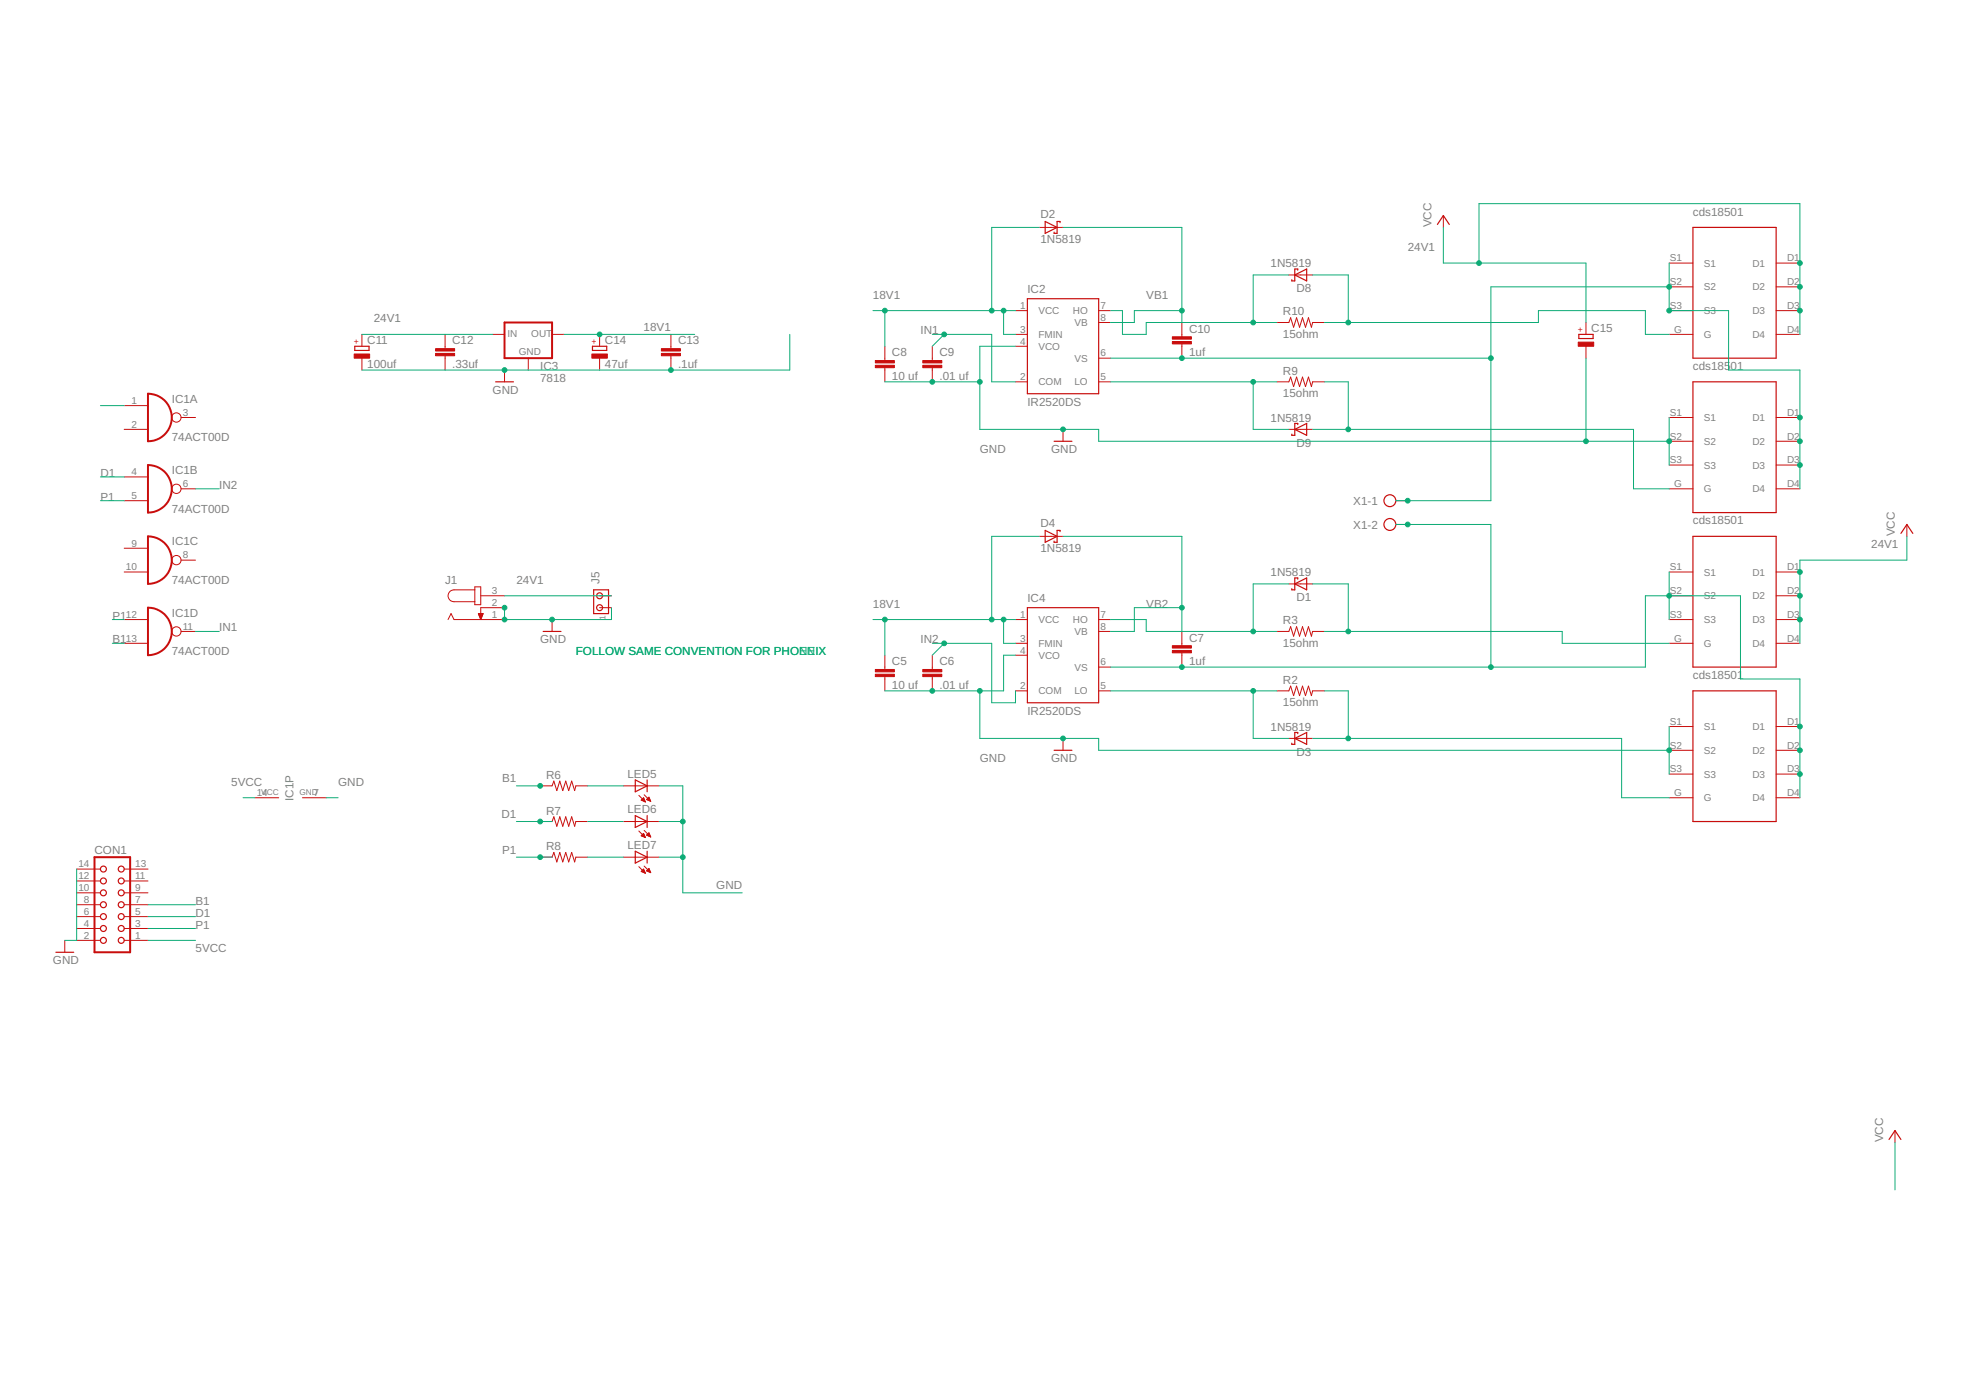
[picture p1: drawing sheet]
<svg xmlns="http://www.w3.org/2000/svg" width="420mm" height="297mm" viewBox="0 0 420 297" stroke-linecap="round" stroke-linejoin="round" font-family="sans-serif">
<path d="M107.8 68.9h10.2v7.6h-10.2zM31.6 84.1a5.1 5.1 0 0 1 5.1 5.1 5.1 5.1 0 0 1-5.1 5.1zM31.6 99.4a5.1 5.1 0 0 1 5.1 5.1 5.1 5.1 0 0 1-5.1 5zM31.6 114.6a5.1 5.1 0 0 1 5.1 5.1 5.1 5.1 0 0 1-5.1 5.1zM31.6 129.9a5.1 5.1 0 0 1 5.1 5 5.1 5.1 0 0 1-5.1 5.1zM20.2 183.2h7.6v20.3h-7.6z" fill="none" stroke="#c90d0c" stroke-width=".42"/>
<g fill="none" stroke="#c90d0c" stroke-width=".25">
<path d="M223.4 47.3l2.5 1.3-2.5 1.3zM226.5 47.6v-.3h-.6v2.6h-.6v-.3M276.7 58.8l2.6-1.3v2.5zM277.3 57.7v-.2h-.6v2.5h-.6v-.2M307.2 48l1.3-1.9 1.2 1.9M361.8 48.6h17.8v27.9h-17.8zM75.8 74h3.1v.9h-3.1zM126.6 74h3.1v.9h-3.1zM219.6 63.8h15.2v20.3h-15.2zM337.4 71.5h3.1v.8h-3.1zM105.9 81.6h3.8M225.3 94.3h3.8"/>
<path d="M276.7 91.8l2.6-1.3v2.5zM277.3 90.7v-.2h-.6v2.5h-.6v-.2M361.8 81.6h17.8v27.9h-17.8zM223.4 113.3l2.5 1.3-2.5 1.3zM226.5 113.6v-.3h-.6v2.6h-.6v-.3M361.8 114.6h17.8v28h-17.8zM406.3 114l1.2-1.9 1.3 1.9M116.1 134.9h3.8M126.9 126h3.1v5.1h-3.1zM219.6 129.9h15.2v20.3h-15.2zM276.7 124.8l2.6-1.3v2.5zM277.3 123.8v-.3h-.6v2.5h-.6v-.2"/>
<path d="M276.7 157.8l2.6-1.3v2.6zM277.3 156.8v-.3h-.6v2.6h-.6v-.3M361.8 147.6h17.8v28h-17.8zM135.8 166.7l2.5 1.2-2.5 1.3zM135.8 174.3l2.5 1.3-2.5 1.2zM138.3 166.7v2.5M138.3 174.3v2.5M225.3 160.3h3.8M135.8 181.9l2.5 1.3-2.5 1.2zM138.3 181.9v2.5M11.9 203.5h3.8M403.7 243.5l1.3-1.9 1.3 1.9"/>
<circle cx="297" cy="107" r="1.27"/>
<circle cx="297" cy="112.1" r="1.27"/>
<circle cx="128.1" cy="127.3" r=".64"/>
<circle cx="128.1" cy="129.9" r=".64"/>
<circle cx="22.1" cy="185.7" r=".64"/>
<circle cx="22.1" cy="198.4" r=".64"/>
<circle cx="22.1" cy="193.3" r=".64"/>
<circle cx="22.1" cy="188.3" r=".64"/>
<circle cx="22.1" cy="195.9" r=".64"/>
<circle cx="22.1" cy="190.8" r=".64"/>
<circle cx="25.9" cy="198.4" r=".64"/>
<circle cx="25.9" cy="188.3" r=".64"/>
<circle cx="25.9" cy="195.9" r=".64"/>
<circle cx="25.9" cy="193.3" r=".64"/>
<circle cx="25.9" cy="185.7" r=".64"/>
<circle cx="25.9" cy="190.8" r=".64"/>
<circle cx="22.1" cy="201" r=".64"/>
<circle cx="25.9" cy="201" r=".64"/>
</g>
<g fill="none" stroke="#c90d0c" stroke-width=".21">
<path d="M222.1 48.6h5.1M275.4 58.8h5.1M308.5 46.1v2.5M356.7 56.2h5.1M379.6 56.2h5.1M77.3 71.5v2.5M77.3 76.5v2.6M95.1 71.5v3M95.1 76v3.1M105.3 71.5h2.5M107.8 79.1v2.5M112.9 76.5v2.6"/>
<path d="M118 71.5h2.5M128.1 71.5v2.5M128.1 76.5v2.6M143.4 71.5v3M143.4 76v3.1M189.1 74v3M189.1 78.6v3M199.2 74v3M199.2 78.6v3M217 71.5h2.6M217 66.4h2.6M217 74h2.6"/>
<path d="M234.8 68.9h2.5M234.8 66.4h2.5M234.8 76.5h2.5M252.6 68.9v3.1M252.6 73.5v3M272.9 68.9h2.5l.4-1 .7 2 .6-2 .6 2 .7-2 .6 2 .6-2 .7 2 .2-1h2.6M338.9 68.9v2.6M338.9 74v2.5M356.7 71.5h5.1M356.7 61.3h5.1M356.7 66.4h5.1M379.6 71.5h5.1"/>
<path d="M379.6 61.3h5.1M379.6 66.4h5.1M26.5 91.8h5.1M26.5 86.7h5.1M38.7 89.2h3.1M217 81.6h2.6M227.2 91.8v2.5M234.8 81.6h2.5M272.9 81.6h2.5l.4-1 .7 2 .6-2 .6 2 .7-2 .6 2 .6-2 .7 2 .2-1h2.6M275.4 91.8h5.1M356.7 89.2h5.1M356.7 94.3h5.1"/>
<path d="M356.7 99.4h5.1M379.6 89.2h5.1M379.6 94.3h5.1M379.6 99.4h5.1M26.5 107h5.1M26.5 101.9h5.1M26.5 117.2h5.1M38.7 104.5h3.1M38.7 119.7h3.1M222.1 114.6h5.1M298.3 107h2.5M298.3 112.1h2.5"/>
<path d="M356.7 104.5h5.1M379.6 104.5h5.1M407.5 112.1v2.5M26.5 132.4h5.1M26.5 122.2h5.1M26.5 137.5h5.1M38.7 134.9h3.1M95.8 132.4l.6-1.3 .6 1.3h10.8M101.5 126h-4.5a1.27 1.27 0 0 0-1.3 1.3 1.27 1.27 0 0 0 1.3 1.3h4.5M101.5 125.4h1.2v3.8h-1.2zM102.2 131.1h1.1l-.6 1.3zM102.2 131.1h1.1"/>
<path d="M102.3 131.3h.9M102.3 131.4h.8M102.4 131.5h.7M102.4 131.6h.7M102.5 131.7h.5M102.5 131.9h.5M102.6 132h.3M102.6 132.1h.2M102.7 132.2h.1M102.7 132.4h.1M102.7 127.3h5.1M107.8 129.9h-5.1v2.5"/>
<path d="M118 132.4v2.5M128.1 127.3h2.6M128.1 129.9h2.6M217 132.4h2.6M217 137.5h2.6M234.8 134.9h2.5M234.8 132.4h2.5M252.6 134.9v3.1M252.6 139.5v3.1M272.9 134.9h2.5l.4-1 .7 2.1 .6-2.1 .6 2.1 .7-2.1 .6 2.1 .6-2.1 .7 2.1 .2-1.1h2.6M275.4 124.8h5.1M356.7 132.4h5.1"/>
<path d="M356.7 127.3h5.1M356.7 122.2h5.1M356.7 137.5h5.1M379.6 132.4h5.1M379.6 127.3h5.1M379.6 122.2h5.1M379.6 137.5h5.1M189.1 140v3.1M189.1 144.6v3M199.2 140v3.1M199.2 144.6v3M217 147.6h2.6"/>
<path d="M217 140h2.6M227.2 157.8v2.5M234.8 147.6h2.5M234.8 142.6h2.5M272.9 147.6h2.5l.4-1 .7 2.1 .6-2.1 .6 2.1 .7-2.1 .6 2.1 .6-2.1 .7 2.1 .2-1.1h2.6M275.4 157.8h5.1M356.7 155.3h5.1M379.6 155.3h5.1M54.5 170.5h5.1M64.6 170.5h5.1M115.4 167.9h2.6l.4-1 .6 2.1 .6-2.1 .7 2.1 .6-2.1 .6 2.1 .7-2.1 .6 2.1 .3-1.1h2.5M115.4 175.6h2.6l.4-1.1 .6 2.1 .6-2.1 .7 2.1 .6-2.1 .6 2.1 .7-2.1 .6 2.1 .3-1h2.5"/>
<path d="M133.2 167.9h7.6M133.2 175.6h7.6M136.5 170l1.4 1.4M136.5 177.6l1.4 1.4M137 171l.5-.5 .4 .9zM137 178.6l.5-.5 .4 .9zM137.1 170.9h.6M137.1 178.5h.6M137.1 178.7h.7M137.2 171.1h.6M137.2 170.8h.5M137.2 178.4h.5"/>
<path d="M137.3 170.7h.3M137.3 178.3h.3M137.4 170.6h.2M137.4 178.8h.4M137.5 178.2h.1M137.5 171.2h.3M137.7 169.8l1.4 1.4M137.7 177.5l1.4 1.4M137.7 178.9h.2M137.8 171.3h.1M138.2 170.9l.5-.6 .4 .9zM138.2 178.5l.5-.5 .4 .9z"/>
<path d="M138.2 170.8h.7M138.2 178.4h.7M138.3 178.5h.6M138.3 170.9h.6M138.3 170.7h.5M138.3 178.3h.5M138.5 170.6h.3M138.5 178.2h.3M138.6 170.5h.1M138.6 178.7h.4M138.6 178.1h.1M138.6 171.1h.4"/>
<path d="M138.9 178.8h.1M138.9 171.2h.1M356.7 160.3h5.1M356.7 165.4h5.1M356.7 170.5h5.1M379.6 160.3h5.1M379.6 165.4h5.1M379.6 170.5h5.1M16.4 198.4h5.1M16.4 195.9h5.1M16.4 193.3h5.1M16.4 190.8h5.1"/>
<path d="M16.4 188.3h5.1M16.4 185.7h5.1M26.5 198.4h5.1M26.5 195.9h5.1M26.5 193.3h5.1M26.5 190.8h5.1M26.5 188.3h5.1M26.5 185.7h5.1M115.4 183.2h2.6l.4-1 .6 2 .6-2 .7 2 .6-2 .6 2 .7-2 .6 2 .3-1h2.5M133.2 183.2h7.6M136.5 185.2l1.4 1.4M137 186.2l.5-.5 .4 .9z"/>
<path d="M137.1 186.3h.7M137.1 186.1h.6M137.2 186h.5M137.4 185.9h.2M137.4 186.4h.4M137.5 185.8h.1M137.7 185.1l1.4 1.4M137.7 186.5h.2M138.2 186.1l.5-.5 .4 .9zM138.3 186.1h.6M138.3 186h.6M138.4 185.9h.4"/>
<path d="M138.5 185.8h.2M138.5 186.3h.5M138.6 185.7h.1M138.8 186.4h.2M13.8 201v2.5M16.4 201h5.1M26.5 201h5.1M405 241.6v2.5"/>
<circle cx="37.7" cy="89.2" r=".99"/>
<circle cx="37.7" cy="119.7" r=".99"/>
<circle cx="37.7" cy="104.5" r=".99"/>
<circle cx="37.7" cy="134.9" r=".99"/>
</g>
<g fill="#c90d0c" stroke="#c90d0c" stroke-width=".21">
<path d="M187.1 78.1h4v.5h-4z"/>
<path d="M187.1 77h4v.6h-4z"/>
<path d="M197.2 78.1h4.1v.5h-4.1z"/>
<path d="M197.2 77h4.1v.6h-4.1z"/>
<path d="M250.5 73h4.1v.5h-4.1z"/>
<path d="M250.5 72h4.1v.5h-4.1z"/>
<path d="M337.3 73.1h3.3v.9h-3.3z"/>
<path d="M187.1 144.1h4v.5h-4z"/>
<path d="M187.1 143.1h4v.5h-4z"/>
<path d="M197.2 144.1h4.1v.5h-4.1z"/>
<path d="M197.2 143.1h4.1v.5h-4.1z"/>
<path d="M250.5 139h4.1v.5h-4.1z"/>
<path d="M250.5 138h4.1v.5h-4.1z"/>
<path d="M75.7 75.6h3.3v.9h-3.3z"/>
<path d="M93.1 75.5h4.1v.5h-4.1z"/>
<path d="M93.1 74.5h4.1v.5h-4.1z"/>
<path d="M141.4 75.5h4v.5h-4z"/>
<path d="M141.4 74.5h4v.5h-4z"/>
<path d="M126.5 75.6h3.3v.9h-3.3z"/>
</g>
<g fill="none" stroke="#0dab76" stroke-width=".21">
<path d="M222.1 48.6h-10.2v17.8M227.2 48.6h25.4v20.3M275.4 58.8h-7.6v10.1M280.5 58.8h7.6v10.1M308.5 48.6v7.6h30.4v12.7M316.1 56.2v-12.7h68.6v28M356.7 56.2v10.2h12.7v12.7h15.3v25.4M77.3 71.5h28M120.5 71.5h28M168.8 71.5v7.6h-91.5M186.6 66.4h30.4M189.1 66.4v7.6"/>
<path d="M199.2 71.5h12.7v10.1h5.1M201.8 71.5l-2.6 2.5M214.5 66.4v5.1h2.5M217 74h-7.6v17.8h25.4v2.5h121.9M237.3 66.4h2.6v5.1h5.1v-2.6h27.9M237.3 76.5h81.3M252.6 66.4h-10.2v2.5h-5.1M283.1 68.9h45.7v-2.5h22.8v5.1h5.1M338.9 76.5v17.8M356.7 61.3h-38.1v45.7h-20.3M21.5 86.7h5M189.1 81.6h20.3"/>
<path d="M237.3 81.6h35.6M267.8 81.6v10.2h7.6M280.5 91.8h68.6v12.7h7.6M283.1 81.6h5v10.2M356.7 89.2v10.2M21.5 107h5M21.5 101.9h5M41.8 104.5h5.1M222.1 114.6h-10.2v17.8M227.2 114.6h25.4v20.3M298.3 112.1h20.3v30.5M407.5 114.6v5.1h-22.8v17.8"/>
<path d="M24 132.4h2.5M24 137.5h2.5M41.8 134.9h5.1M107.8 129.9v2.5h22.9v-2.5M107.8 127.3h22.9M186.6 132.4h30.4M189.1 132.4v7.6M199.2 137.5h12.7v12.7h5.1v-2.6M201.8 137.5l-2.6 2.5M214.5 132.4v5.1h2.5M237.3 132.4h7.7v2.5h27.9M252.6 129.9h-10.2v5h-5.1"/>
<path d="M275.4 124.8h-7.6v10.1M280.5 124.8h7.6v10.1M283.1 134.9h50.8v2.6h22.8M356.7 122.2v10.2M209.4 147.6v10.2h25.4v2.5h121.9M217 140h-2.5v7.6h-25.4M237.3 147.6h35.6M237.3 142.6h114.3v-15.3h20.4v17.8h12.7v25.4M267.8 147.6v10.2h7.6M280.5 157.8h66.1v12.7h10.1M283.1 147.6h5v10.2M356.7 155.3v10.1"/>
<path d="M51.9 170.5h2.6M69.7 170.5h2.6M110.4 167.9h5M110.4 175.6h7.6M125.6 167.9h7.6M125.6 175.6h7.6M140.8 167.9h5.1v22.9h12.7M140.8 175.6h5.1M16.4 185.7v15.3h-2.6M31.6 198.4h10.2M31.6 195.9h10.2M31.6 193.3h10.2"/>
<path d="M110.4 183.2h7.6M125.6 183.2h7.6M140.8 183.2h5.1M31.6 201h10.2M405 244.1v10.2"/>
</g>
<g fill="#0dab76" stroke="#0dab76" stroke-width=".21">
<circle cx="199.2" cy="147.6" r=".51"/>
<circle cx="227.2" cy="157.8" r=".51"/>
<circle cx="356.7" cy="160.3" r=".51"/>
<circle cx="209.4" cy="147.6" r=".51"/>
<circle cx="107.8" cy="79.1" r=".51"/>
<circle cx="143.4" cy="79.1" r=".51"/>
<circle cx="199.2" cy="81.6" r=".51"/>
<circle cx="227.2" cy="91.8" r=".51"/>
<circle cx="356.7" cy="94.3" r=".51"/>
<circle cx="338.9" cy="94.3" r=".51"/>
<circle cx="209.4" cy="81.6" r=".51"/>
<circle cx="145.9" cy="175.6" r=".51"/>
<circle cx="145.9" cy="183.2" r=".51"/>
<circle cx="118" cy="132.4" r=".51"/>
<circle cx="107.8" cy="129.9" r=".51"/>
<circle cx="107.8" cy="132.4" r=".51"/>
<circle cx="115.4" cy="183.2" r=".51"/>
<circle cx="115.4" cy="175.6" r=".51"/>
<circle cx="115.4" cy="167.9" r=".51"/>
<circle cx="201.8" cy="71.5" r=".51"/>
<circle cx="201.8" cy="137.5" r=".51"/>
<circle cx="267.8" cy="81.6" r=".51"/>
<circle cx="267.8" cy="68.9" r=".51"/>
<circle cx="288.1" cy="68.9" r=".51"/>
<circle cx="288.1" cy="91.8" r=".51"/>
<circle cx="267.8" cy="147.6" r=".51"/>
<circle cx="267.8" cy="134.9" r=".51"/>
<circle cx="288.1" cy="134.9" r=".51"/>
<circle cx="288.1" cy="157.8" r=".51"/>
<circle cx="252.6" cy="66.4" r=".51"/>
<circle cx="384.7" cy="66.4" r=".51"/>
<circle cx="384.7" cy="61.3" r=".51"/>
<circle cx="384.7" cy="56.2" r=".51"/>
<circle cx="316.1" cy="56.2" r=".51"/>
<circle cx="384.7" cy="122.2" r=".51"/>
<circle cx="384.7" cy="127.3" r=".51"/>
<circle cx="384.7" cy="132.4" r=".51"/>
<circle cx="128.1" cy="71.5" r=".51"/>
<circle cx="211.9" cy="66.4" r=".51"/>
<circle cx="189.1" cy="66.4" r=".51"/>
<circle cx="214.5" cy="66.4" r=".51"/>
<circle cx="211.9" cy="132.4" r=".51"/>
<circle cx="189.1" cy="132.4" r=".51"/>
<circle cx="214.5" cy="132.4" r=".51"/>
<circle cx="300.8" cy="107" r=".51"/>
<circle cx="252.6" cy="76.5" r=".51"/>
<circle cx="318.6" cy="76.5" r=".51"/>
<circle cx="356.7" cy="61.3" r=".51"/>
<circle cx="356.7" cy="66.4" r=".51"/>
<circle cx="384.7" cy="89.2" r=".51"/>
<circle cx="384.7" cy="94.3" r=".51"/>
<circle cx="384.7" cy="99.4" r=".51"/>
<circle cx="252.6" cy="129.9" r=".51"/>
<circle cx="384.7" cy="155.3" r=".51"/>
<circle cx="384.7" cy="160.3" r=".51"/>
<circle cx="384.7" cy="165.4" r=".51"/>
<circle cx="252.6" cy="142.6" r=".51"/>
<circle cx="300.8" cy="112.1" r=".51"/>
<circle cx="318.6" cy="142.6" r=".51"/>
<circle cx="356.7" cy="127.3" r=".51"/>
</g>
<g font-size="2.5" fill="#808080">
<text x="222.4" y="46.7">D2</text>
<text x="361.8" y="46.1">cds18501</text>
<text x="222.4" y="52">1N5819</text>
<text x="300.8" y="53.7">24V1</text>
<text x="305.9" y="48.6" transform="rotate(-90 305.9 48.6)">VCC</text>
<text x="271.5" y="57.1">1N5819</text>
<text x="186.6" y="63.8">18V1</text>
<text x="219.6" y="62.6">IC2</text>
<text x="245" y="63.8">VB1</text>
<text x="277.1" y="62.4">D8</text>
<text x="79.9" y="68.9">24V1</text>
<text x="137.5" y="70.7">18V1</text>
<text x="196.7" y="71.5">IN1</text>
<text x="254.1" y="71.1">C10</text>
<text x="274.2" y="67.4">R10</text>
<text x="340.1" y="71">C15</text>
<text x="78.5" y="73.5">C11</text>
<text x="96.6" y="73.6">C12</text>
<text x="129.3" y="73.5">C14</text>
<text x="144.9" y="73.6">C13</text>
<text x="190.6" y="76.1">C8</text>
<text x="200.8" y="76.1">C9</text>
<text x="254.1" y="76.1">1uf</text>
<text x="274.2" y="72.2">15ohm</text>
<text x="78.5" y="78.6">100uf</text>
<text x="96.6" y="78.7">.33uf</text>
<text x="115.4" y="81.6">7818</text>
<text x="115.4" y="79.1">IC3</text>
<text x="129.3" y="78.6">47uf</text>
<text x="144.9" y="78.7">.1uf</text>
<text x="190.6" y="81.2">10 uf</text>
<text x="200.8" y="81.2">.01 uf</text>
<text x="274.2" y="80.1">R9</text>
<text x="361.8" y="79.1">cds185</text>
<text x="369.9" y="79.1">01</text>
<text x="36.7" y="86.1">IC1A</text>
<text x="105.3" y="84.1">GND</text>
<text x="219.6" y="86.7">IR2520DS</text>
<text x="274.2" y="84.9">15ohm</text>
<text x="36.7" y="94.3">74ACT00D</text>
<text x="271.5" y="90.1">1N5819</text>
<text x="277.1" y="95.4">D9</text>
<text x="21.5" y="101.9">D1</text>
<text x="36.7" y="101.3">IC1B</text>
<text x="209.4" y="96.8">GND</text>
<text x="224.6" y="96.8">GND</text>
<text x="21.5" y="107">P1</text>
<text x="46.9" y="104.5">IN2</text>
<text x="289.2" y="107.9">X1-1</text>
<text x="36.7" y="109.5">74ACT00D</text>
<text x="222.4" y="112.7">D4</text>
<text x="289.2" y="113">X1-2</text>
<text x="361.8" y="112.1">cds18501</text>
<text x="36.7" y="116.5">IC1C</text>
<text x="222.4" y="118">1N5819</text>
<text x="399.9" y="117.2">24V1</text>
<text x="405" y="114.6" transform="rotate(-90 405 114.6)">VCC</text>
<text x="36.7" y="124.8">74ACT00D</text>
<text x="95.1" y="124.8">J1</text>
<text x="110.4" y="124.8">24V1</text>
<text x="128.1" y="124.8" transform="rotate(-90 128.1 124.8)">J5</text>
<text x="271.5" y="123.1">1N5819</text>
<text x="36.7" y="131.8">IC1D</text>
<text x="186.6" y="129.9">18V1</text>
<text x="219.6" y="128.6">IC4</text>
<text x="245" y="129.9">VB2</text>
<text x="277.1" y="128.5">D1</text>
<text x="24" y="132.4">P1</text>
<text x="24" y="137.5">B1</text>
<text x="46.9" y="134.9">IN1</text>
<text x="115.4" y="137.5">GND</text>
<text x="196.7" y="137.5">IN2</text>
<text x="254.1" y="137.1">C7</text>
<text x="274.2" y="133.4">R3</text>
<text x="36.7" y="140">74ACT00D</text>
<text x="190.6" y="142.2">C5</text>
<text x="200.8" y="142.2">C6</text>
<text x="254.1" y="142.2">1uf</text>
<text x="274.2" y="138.2">15ohm</text>
<text x="190.6" y="147.3">10 uf</text>
<text x="200.8" y="147.3">.01 uf</text>
<text x="274.2" y="146.1">R2</text>
<text x="361.8" y="145.1">cds18501</text>
<text x="219.6" y="152.7">IR2520DS</text>
<text x="274.2" y="150.9">15ohm</text>
<text x="271.5" y="156.1">1N5819</text>
<text x="277.1" y="161.5">D3</text>
<text x="49.4" y="167.9">5VCC</text>
<text x="72.3" y="167.9">GND</text>
<text x="107.3" y="167.2">B1</text>
<text x="116.7" y="166.4">R6</text>
<text x="134.1" y="166.2">LED5</text>
<text x="209.4" y="162.9">GND</text>
<text x="224.6" y="162.9">GND</text>
<text x="62.7" y="171.1" transform="rotate(-90 62.7 171.1)">IC1P</text>
<text x="134.1" y="173.8">LED6</text>
<text x="107.2" y="174.8">D1</text>
<text x="116.7" y="174.1">R7</text>
<text x="20.2" y="182.4">CON1</text>
<text x="107.3" y="182.4">P1</text>
<text x="116.7" y="181.7">R8</text>
<text x="134.1" y="181.4">LED7</text>
<text x="153.1" y="190">GND</text>
<text x="41.8" y="195.9">D1</text>
<text x="41.8" y="193.3">B1</text>
<text x="41.8" y="198.4">P1</text>
<text x="41.8" y="203.5">5VCC</text>
<text x="11.3" y="206">GND</text>
<text x="402.4" y="244.1" transform="rotate(-90 402.4 244.1)">VCC</text>
</g>
<g font-size="2.5" fill="#0dab76">
<text x="123.1" y="140">FOLLOW SAME CONVENTION FOR PHONEIX</text>
<text x="170.8" y="140">EN</text>
</g>
<g font-size="2.1" fill="#808080">
<text x="356.8" y="55.9">S1</text>
<text x="364.1" y="57">S1</text>
<text x="374.5" y="57">D1</text>
<text x="381.9" y="55.9">D1</text>
<text x="356.8" y="60.9">S2</text>
<text x="364.1" y="62.1">S2</text>
<text x="374.5" y="62.1">D2</text>
<text x="381.9" y="60.9">D2</text>
<text x="218" y="66">1</text>
<text x="218" y="71.1">3</text>
<text x="221.9" y="67.1">VCC</text>
<text x="229.3" y="67.1">HO</text>
<text x="229.6" y="69.7">VB</text>
<text x="235.2" y="66">7</text>
<text x="235.2" y="68.6">8</text>
<text x="356.8" y="66">S3</text>
<text x="357.8" y="71.1">G</text>
<text x="364.1" y="67.1">S3</text>
<text x="374.5" y="67.1">D3</text>
<text x="381.9" y="66">D3</text>
<text x="381.9" y="71.1">D4</text>
<text x="108.5" y="72.1">IN</text>
<text x="110.9" y="75.8">GND</text>
<text x="113.5" y="72.1">OUT</text>
<text x="218" y="73.6">4</text>
<text x="221.9" y="72.2">FMIN</text>
<text x="221.9" y="74.8">VCO</text>
<text x="229.6" y="77.3">VS</text>
<text x="235.2" y="76.2">6</text>
<text x="364.1" y="72.2">G</text>
<text x="374.5" y="72.2">D4</text>
<text x="218" y="81.3">2</text>
<text x="221.9" y="82.4">COM</text>
<text x="229.6" y="82.4">LO</text>
<text x="235.2" y="81.3">5</text>
<text x="28.1" y="86.3">1</text>
<text x="39" y="88.9">3</text>
<text x="356.8" y="88.9">S1</text>
<text x="364.1" y="90">S1</text>
<text x="374.5" y="90">D1</text>
<text x="381.9" y="88.9">D1</text>
<text x="28.1" y="91.4">2</text>
<text x="356.8" y="93.9">S2</text>
<text x="364.1" y="95.1">S2</text>
<text x="374.5" y="95.1">D2</text>
<text x="381.9" y="93.9">D2</text>
<text x="28.1" y="101.6">4</text>
<text x="356.8" y="99">S3</text>
<text x="364.1" y="100.1">S3</text>
<text x="374.5" y="100.1">D3</text>
<text x="381.9" y="99">D3</text>
<text x="28.1" y="106.6">5</text>
<text x="39" y="104.1">6</text>
<text x="357.8" y="104.1">G</text>
<text x="364.1" y="105.2">G</text>
<text x="374.5" y="105.2">D4</text>
<text x="381.9" y="104.1">D4</text>
<text x="28.1" y="116.8">9</text>
<text x="39" y="119.3">8</text>
<text x="26.9" y="121.9">10</text>
<text x="356.8" y="121.9">S1</text>
<text x="364.1" y="123">S1</text>
<text x="374.5" y="123">D1</text>
<text x="381.9" y="121.9">D1</text>
<text x="105.1" y="127">3</text>
<text x="105.1" y="129.5">2</text>
<text x="356.8" y="127">S2</text>
<text x="364.1" y="128.1">S2</text>
<text x="374.5" y="128.1">D2</text>
<text x="381.9" y="127">D2</text>
<text x="26.9" y="132">12</text>
<text x="26.9" y="137.1">13</text>
<text x="39" y="134.6">11</text>
<text x="105.1" y="132">1</text>
<text x="218" y="132">1</text>
<text x="218" y="137.1">3</text>
<text x="221.9" y="133.2">VCC</text>
<text x="229.3" y="133.2">HO</text>
<text x="229.6" y="135.7">VB</text>
<text x="235.2" y="132">7</text>
<text x="235.2" y="134.6">8</text>
<text x="356.8" y="132">S3</text>
<text x="357.8" y="137.1">G</text>
<text x="364.1" y="133.2">S3</text>
<text x="374.5" y="133.2">D3</text>
<text x="381.9" y="132">D3</text>
<text x="381.9" y="137.1">D4</text>
<text x="218" y="139.7">4</text>
<text x="221.9" y="138.2">FMIN</text>
<text x="221.9" y="140.8">VCO</text>
<text x="229.6" y="143.3">VS</text>
<text x="235.2" y="142.2">6</text>
<text x="364.1" y="138.2">G</text>
<text x="374.5" y="138.2">D4</text>
<text x="218" y="147.3">2</text>
<text x="221.9" y="148.4">COM</text>
<text x="229.6" y="148.4">LO</text>
<text x="235.2" y="147.3">5</text>
<text x="356.8" y="154.9">S1</text>
<text x="381.9" y="154.9">D1</text>
<text x="356.8" y="160">S2</text>
<text x="364.1" y="156">S1</text>
<text x="364.1" y="161.1">S2</text>
<text x="374.5" y="156">D1</text>
<text x="374.5" y="161.1">D2</text>
<text x="381.9" y="160">D2</text>
<text x="356.8" y="165.1">S3</text>
<text x="364.1" y="166.2">S3</text>
<text x="374.5" y="166.2">D3</text>
<text x="381.9" y="165.1">D3</text>
<text x="54.9" y="170.1">14</text>
<text x="67" y="170.1">7</text>
<text x="357.8" y="170.1">G</text>
<text x="364.1" y="171.2">G</text>
<text x="374.5" y="171.2">D4</text>
<text x="381.9" y="170.1">D4</text>
<text x="16.8" y="185.4">14</text>
<text x="28.9" y="185.4">13</text>
<text x="16.8" y="190.4">10</text>
<text x="16.8" y="187.9">12</text>
<text x="28.9" y="190.4">9</text>
<text x="28.9" y="187.9">11</text>
<text x="17.9" y="195.5">6</text>
<text x="17.9" y="193">8</text>
<text x="28.9" y="195.5">5</text>
<text x="28.9" y="193">7</text>
<text x="17.9" y="200.6">2</text>
<text x="17.9" y="198.1">4</text>
<text x="28.9" y="200.6">1</text>
<text x="28.9" y="198.1">3</text>
</g>
<g font-size="1.8" fill="#c90d0c">
<text x="338.4" y="71" transform="rotate(-90 338.4 71)">+</text>
<text x="76.8" y="73.6" transform="rotate(-90 76.8 73.6)">+</text>
<text x="127.6" y="73.6" transform="rotate(-90 127.6 73.6)">+</text>
</g>
<g font-size="1.8" fill="#808080">
<text x="129.4" y="132.4" transform="rotate(-90 129.4 132.4)">1</text>
<text x="55.8" y="169.9">VCC</text>
<text x="64" y="169.9">GND</text>
</g>
</svg>
